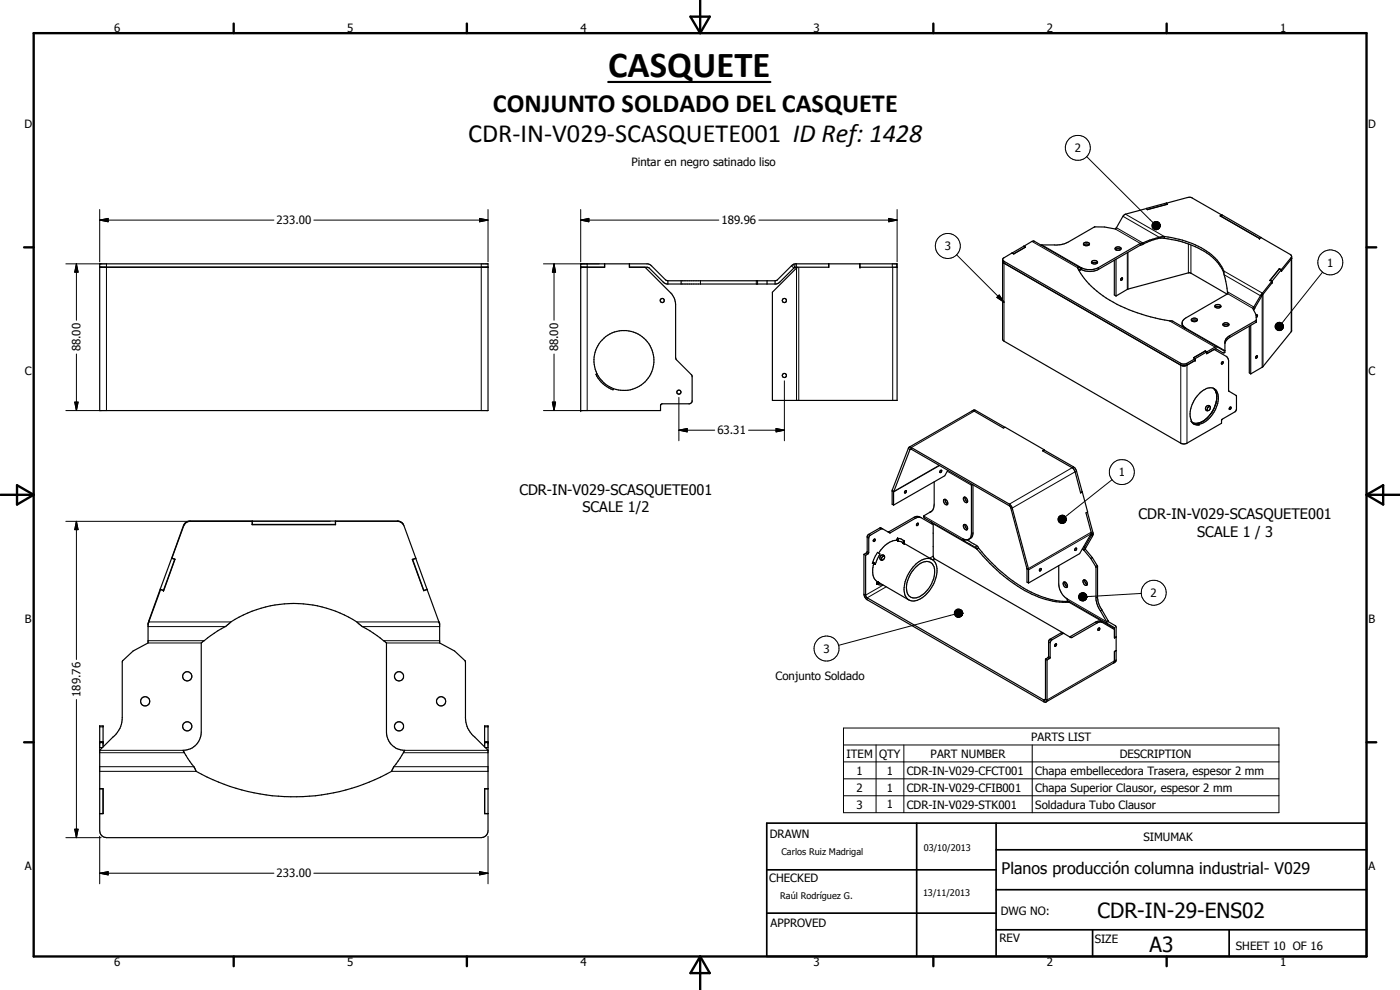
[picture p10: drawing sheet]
<svg xmlns="http://www.w3.org/2000/svg" width="420mm" height="297mm" viewBox="0 0 420 297" stroke-linecap="round" stroke-linejoin="round" font-family="sans-serif">
<g fill="none" stroke="#000" stroke-width=".35">
<path d="M29.9 79.2h116.6v44h-116.6zM181.4 79.2v1M181.5 79.2v1h-7.2M188.9 79.2v1l5.8 .1 4.6 4.5 .8 .4h32.8l1.1-.6 4.6-4.3M188.9 79.2v1M238.2 79.3l31-.1v40.9h-37.4v-32.4l7.2-7.3M238.2 79.3l-5 4.8-.6 .1M238.2 79.3l.4 1M239 79.2v1M248.7 79.2v1l-10.1 .1M258 79.2v1h11.2M258.1 79.2v1"/>
<path d="M269.1 79.2v1M300.9 78.4l.4 .6 53.1 30.6 .6 .2 1.2-.2M300.9 77.9l.4 .5 53.1 30.6a1.83 1.83 0 0 0 1.8 0l2.5-1.4M300.9 77.9l.1 24.2 53.5 31h1.5l10.6-6.1v-1l.2-.2 3.9-2.3 .3-.6v-4.2l-2.3-1.5v-9.1l-.2-.6-.5-.6-3.6-2-2.2 1.2v-.5M303.8 75.9l3.4-2 .6 .3-3.6 2zM303.8 75.9h.1M307.3 73.9l.5 .2-3.6 2.1-.5-.3-2.6 1.5-.2 .5M307.3 73.9h.1M307.3 73.9l2.9-1.6 13.5 7.8M325.3 73.4l.7-.2 .8 .2M325.4 72.8a1.04 1.04 0 0 1 1.6 .5 .98 .98 0 0 1-1 .5 .98 .98 0 0 1-.8-.7zM327.7 79l.8-.3 .8 .3"/>
<path d="M327.7 78.4a1.05 1.05 0 0 1 1.7 .4 1 1 0 0 1-1 .4 1 1 0 0 1-.8-.7zM334.4 78.1v10.4l.5 .3M334.8 74.8l.8-.2 .7 .2M334.8 74.3a.9 .9 0 0 1 .9-.3 .9 .9 0 0 1 .7 .8l-.5 .3h-.9l-.3-.3zM334.9 74.8v.2M334.9 77.8v11M342.2 73.6l-12.6 7.3a5.8 5.8 0 0 1-5.1 0M342.2 73l-12.6 7.3a5.5 5.5 0 0 1-5.1 0M342.2 73v.6M343 72.9l-.8 .1M343 72.9l.3 .2M343.3 73.1l-1.1 .5"/>
<path d="M344.1 62.5l-6.5 1.8-.6 .6-2.3 3.8-3.2-.6h-3l-8 4.6a7.2 7.2 0 0 1-4.1 .8h-4M344.1 62.5l.2 .4M344.3 62.9h.1M347.9 71.2l-2.9 .9-2 .8M347.9 71.2l.4 .2M348.3 71.4l-3 .9-2 .8M348.3 71.4l1.1 .1M349.4 71.5a27 27 0 0 1 15.4 6.6l1.8 2.4 .6 1.3M349.4 71a25.6 25.6 0 0 1 15.9 7.1l1.7 2.5 .2 1.2M349.4 71v.5M349.4 71l-1.5 .2M350.1 61l6.3-1.7h1.3l9 5.2-.5 .3 11.8 6.7"/>
<path d="M350.1 61l.3 .3-6.1 1.6M350.1 61h.1M350.3 61.3l-.3-.4-5.9 1.6M350.3 61.3h.1M350.3 61.3l-6 1.6M366.3 64.8h.1M366.3 64.8l.4-.3 11.7 6.7M366.3 64.8l11.7 6.7M378.4 71.3l9.1 5.3v.7l-2.9 3.6M378.4 71.3l-.4 .2M378.4 71.2v.1M387.6 77.7l-3 3.7"/>
<path d="M387.6 77.6v.1M387.6 76.9v22.5l-8.6 10.7-3.6 2.1M387.6 77.5v.1M29.9 80.2h116.6M193.6 80.2l8 8a5.7 5.7 0 0 1 1.2 3.2v16l.1 .4 4.8 4.9v7.7l-.2 .4-.5 .4h-8.4l-.4 .5v1.5h-23.9v-44h20.1l1.1 .6 4.2 4.1 .7 .3M200.4 84.2h32.2M200.4 84.2v1M204.4 84.2v1M230.2 84.2v1M232.6 84.2v1M239.2 80.2l-.2 .2M239.4 80.2l-.4 .2"/>
<path d="M323.6 80.8l.4 .2M323.7 80.1l.6 .3M323.7 80.1l-.2 .1a22.7 22.7 0 0 0 10.6 10.5 52.1 52.1 0 0 0 17.9 5.7l13.3 7.7M323.7 80.1l-.2 .4M324.3 80.4l-.3 .6M324.5 80.3v.6M324.5 80.3l-.2 .1M324.5 80.9l-.5 .1M336.4 83.6l.5-.2v.4l-.4 .3zM354.8 97l.1 .5 .9 .9-.5-.1M357.7 95.7a1.02 1.02 0 0 1 1.7 .4 1.01 1.01 0 0 1-1 .4 1.01 1.01 0 0 1-.9-.7zM357.7 96.3l.5-.3 1 .3"/>
<path d="M364.7 92.2l.8-.3 .8 .3M364.7 91.6a.95 .95 0 0 1 1-.3 .95 .95 0 0 1 .6 .8 .89 .89 0 0 1-1 .4 .89 .89 0 0 1-.6-.9zM367.1 97.1a1.1 1.1 0 0 1 1.7 .4 .98 .98 0 0 1-.9 .4 .98 .98 0 0 1-.8-.7zM367.1 97.7l.6-.3 1 .3M367.2 81.5l1.3 6.6-12.7 7.3a1.9 1.9 0 0 0-.9 2.5l.1 .2M367.2 81.8l.1 .1M368.3 88.3l-10.9-6.3-.6-.2-18.3 4.9-3.6 2.1M374.9 97.9v14l.5 .3M375.4 97.6v14.6M376.6 92.5l-.4 .5M377 94.7l.1-.2a.39 .39 0 0 1 .3 .4 .39 .39 0 0 1-.4 .3M377 96.1l-7.9 4.6-1.2 .9-.3 .9v3.2l-.6 .1-2.2-1.2-2.6 1.5"/>
<path d="M377.1 96l-.1 .1M377.1 96l-.1 .7-8.3 4.8-.7 .7-.4 .8M378.6 88.3l-2.6 4.2 .9 1.9 .2 1.6M378.6 88.3l.1 .4M378.7 88.7l-2.5 4.2M378.9 88.5l-.2 .2M378.9 88l-.3 .3M381.2 84.2l.6 .1M381.2 84.2h.1M381.8 84.3l-2.9 3.7M381.8 84.9l-2.9 3.6v-.5M381.8 84.3v.6"/>
<path d="M383.9 80.7l-2.8 3.5 .7 .1M383.9 80.7v.1M383.9 80.7l.7 .2M384 80.7l.5 .2M384 80.7l-2.8 3.5M384.5 80.9l.1 .5M384.5 80.9l-2.7 3.4M384.6 80.9v.5M179.1 112.1l-.3 .2a9.2 9.2 0 0 0 5.2 4.7l.1-.4M179.1 112.1a9 9 0 0 1 6.4-12.8 9 9 0 0 1 10.7 9.6 9 9 0 0 1-12.1 7.7M179.1 112.1a9.3 9.3 0 0 0 5 4.5M358.2 107.4l.5 .2"/>
<path d="M358.2 107.3l.5 .3M358.2 107.3v.1M358.7 107.6v.6l-2.5 1.4M358.7 108.1l-2.5 1.5M361.7 105.3l-3.5 2.1M361.7 105.3h.1M361.7 105.3l.5 .3M361.7 105.3l-3.5 2M362.2 106.1h.1M364.2 116.5l.6 .8M364.8 117.3l.3 .8M365.1 118.1l-.1 2.4"/>
<path d="M365.2 119.5l-.2 1M365.3 104.1l2 1.1M365.3 104.1h-.7l-5.9 3.5M366.7 108.7l.2-.2a.37 .37 0 0 1 .1 .5 .37 .37 0 0 1-.4 .1zM366.9 108.5h.1M367.3 105.2l.1 .1M367.6 105.2l-.2 .1M377 106.9l.3-.2a.36 .36 0 0 1 0 .5 .36 .36 0 0 1-.5 .1zM272.8 134.2h.5l30 17.3 .5 .9 4.8 18.2 .1 4.3M272.8 134.2l-5 12.8-.1 4.3 .5 .3M291.8 123.2l.6 .2 8.7 5 .6-.2 11.7 6.8M291.8 123.2l.5-.2 .5 .1 8.8 5.1"/>
<path d="M291.8 123.2l-19 11M313.4 135l9.2 5.4 .5 1 1.7 6.2M313.4 135l-.4 .3M313.4 135l-.5 .3 9.2 5.3 .6 1 1.6 6.3 .5-.3M313.4 135h.1M357.5 126.4l.1-.2a7.9 7.9 0 0 1 2.9-8.6 3.1 3.1 0 0 1 4.7-.3 7.3 7.3 0 0 1-1.6 7.4 6.5 6.5 0 0 1-3.7 2.6M357.5 126.4l.9 .9 1.5 .2M358 127.1l1.4 .2M359.4 127.3l.5 .2M359.5 127l.4 .3M359.5 127l-.1 .3M359.9 127.3v.2"/>
<path d="M361.1 126.4l-1.6 .6M362 122a.74 .74 0 0 1 1.2 .2 .74 .74 0 0 1-.7 1 .72 .72 0 0 1-.7-.4 .72 .72 0 0 1 .2-.8zM362.3 125.4l-.8 .7M363 124.5l-.3 .5M363.1 121.9l-.1 .1a.93 .93 0 0 0-.6 1.2M364.7 121.6l-1.3 2.6M364.7 121.5a8.3 8.3 0 0 1-5.3 5.5l-1.1-.1-.8-.5M365 120.5l-.3 1.1M369.1 122.3l.2-.2a.34 .34 0 0 1 .1 .5 .34 .34 0 0 1-.5 .1zM75.7 157.4h25M75.7 156.4h-18.6l-1.4 .5-.6 .8-3.5 9.8 .9 .3-3.4 9.4-.9-.3-3.5 9.7M75.7 156.3v1.1h25v-1.1"/>
<path d="M100.7 156.4l19 .1a1.95 1.95 0 0 1 1.5 1.2l3.6 9.8-1.1 .4 3.5 9.3 1-.3M121.1 157.4l-.6-.7-.9-.4-63 .1-.9 .4-.6 .8-3.6 9.9M264.9 158.7h-.4l-3.7 2.3-.1 4.8-.9 .8M264.9 158.7l-.8-.3-3.6 2.1-.2 .5v4.5l-.2 .4-.8 .4M268.2 151.6v-4l4.9-12.8 .3-.1 29.7 17.2 5.1 18.6v4.2l.5 .2M271.6 147.3l.3-.1 .1 .3-.4 .5-.2-.3zM275.1 157.2l.3-.2a.37 .37 0 0 1 .1 .5 .37 .37 0 0 1-.5 .1zM276.4 155.3l3.7 2.1v9.6l.3 .6 38.4 22.2M276.4 155.3l-.9-.4-.9 .2-8.1 4.5M276.4 155.3l-.7-.1-1 .3-7.5 4.4-2.3-1.2M279 153.7l-1.8 1.1 .2 .6 12 6.9M279.4 156.6l.2 .5"/>
<path d="M279.6 153.5l-.6 .2M280.4 144.6v6.7l-.2 1.1-.6 1.1M282.2 141.2l.2-.1a.31 .31 0 0 1 .2 .5 .31 .31 0 0 1-.5 0zM283.2 149.9a.89 .89 0 0 1 1.1 .5 .89 .89 0 0 1-.2 1.1l-.8-.6zM283.7 149.8l.1 .8 .6 .6M284.4 141.1l-.9 1.6-15.3 8.9M289.2 149.3a.94 .94 0 0 1 1.2 1.2v.1a.89 .89 0 0 1-1.1-.2 .89 .89 0 0 1-.1-1.1zM289.2 157.5l.1-.1a.93 .93 0 0 1 .9 .5 .93 .93 0 0 1-.2 1.1l-.5-.3a1.06 1.06 0 0 1-.3-1.2zM289.6 149.2l.2 .8 .6 .5M289.6 157.4l.2 .8 .6 .5M291.5 145.6v14.5a1.6 1.6 0 0 1-1.4 1.9M291.7 145.3l-.2 .3"/>
<path d="M291.8 145.4l-.3 .2M292 145.5v14.7l-.4 1-.8 .6M324.7 147.6h.1M324.8 147.6l-.5 .2M324.8 147.6l1.6 6-.5 .3 1.6 6M326.3 153.6l1.7 6.3M327.5 160l.1 .2M327.5 159.9l-3.5 6.2-15.3 8.8M328 159.9l-.4 .3M328 159.9l.1 .5M48.1 176.8l-3.4 9.4M51.5 167.5l.9 .3"/>
<path d="M51.5 167.5l-3.4 9.3M52.4 167.8l-3.3 9.4-1-.4M52.4 167.8h.1M123.8 167.8l.1 .1M123.9 167.9l3.3 9.3M124.7 167.5l.1 .1M124.8 167.6l6.9 19M124.8 167.6l-.9 .3M127.2 177.2h.1M128.2 176.8l-1 .4M128.2 176.8v.1M259.3 166.3v12l.3 .9 .4 .6 53.6 30.9 .5-.2 .1-.5v-12"/>
<path d="M259.3 166.3l.5 .3M259.8 166.6v12.1l.3 .6 53.3 30.8 .4-.4v-12M262.2 162l.3-.3a.37 .37 0 0 1 .1 .5 .37 .37 0 0 1-.5 .1zM262.2 169.1a5 5 0 0 0 .8 5.3l9.7 5.6M263 175.2l1.1 .3h.8M263.3 165.7l.8 .5-1.4 3-.9-.2zM263.4 174.6l-.4 .6M263.9 174.9l-.9 .3M265.4 166.8a.9 .9 0 0 1-.8 1.3M265.4 166.8h-.2a.87 .87 0 0 0-.6 1.1l.1 .2M265.4 166.8a.78 .78 0 0 0-1.3 .2 .78 .78 0 0 0 .5 1.1M269.1 162.1a7.2 7.2 0 0 0-5.4 3.9"/>
<path d="M269.1 162.1l.6 .3M269.4 161.5l1.1 .2a1.24 1.24 0 0 1 .8 1.3M269.4 161.5l.3 .9M269.4 161.5l-.3 .6M269.7 162.4l.8 .2 9.3 5.3M274.8 170.2a3.6 3.6 0 0 1 4.9-1.1 5.9 5.9 0 0 1-.1 6 6.9 6.9 0 0 1-5.4 4.3 2.53 2.53 0 0 1-2.2-3.1 9.8 9.8 0 0 1 2.8-6.1zM274.9 169.2a4.7 4.7 0 0 1 4.7-1.4 4.1 4.1 0 0 1 1.4 5 9.8 9.8 0 0 1-6.5 7.5 2.92 2.92 0 0 1-3.2-3.5 11.3 11.3 0 0 1 3.6-7.6zM289.4 162.3l3.4 2M289.7 161.9l-.3 .4M290.1 162l3 1.7M290.1 162l-1.1-.4 .4 .7M292.8 164.3l.4 .5"/>
<path d="M293.1 163.7l.6 .8M293.1 163.7l-.3 .6M293.2 164.8a44.7 44.7 0 0 0 20.7 15.1l1 .2a15.6 15.6 0 0 0 6.1 .5M293.7 164.5a44.1 44.1 0 0 0 21 15.2l3.1 .6 3 .2M293.7 164.5l-.5 .3M312.1 170.7l.4-.1-.3 .7-.3-.1zM317.7 169.7v5.6a5.5 5.5 0 0 0 2.6 4.4l.1 .5 12 6.9M319.1 174.8a.97 .97 0 0 1 1 .4 .97 .97 0 0 1 0 1.1 1.13 1.13 0 0 1-1-1.5zM319.6 174.6v.7l.8 .7M322.6 164.7l.2-.2a.31 .31 0 0 1 .2 .4 .31 .31 0 0 1-.5 .1zM325.1 174.1a.8 .8 0 0 1 1.2 .8v.5a.91 .91 0 0 1-1.1-.2 .91 .91 0 0 1-.1-1.1zM325.3 165.1l2.1 2.5"/>
<path d="M325.5 174l.1 .6 .7 .7M325.7 164.8l2.1 2.5M325.7 164.8l-.4 .3M327.4 167.6l1.5 2.6v9.5a7.9 7.9 0 0 0 1.3 3.6M327.6 160.2v.2M327.6 160.4l-2.2 3.9-.1 .8M327.8 167.3l1.6 2.5v9.7l.6 2.2 .7 1.3M327.8 167.3l-.4 .3M328.1 160.4l-2.4 4.4M328.1 160.4h-.5M44.7 186.6l-.3 .4v5.9l-4.4 2.4-3.3 3.1v16.9a7.3 7.3 0 0 1-2.8 5.8l-4 4M44.7 186.6l-.3 .8"/>
<path d="M44.7 186.2h.1M44.7 186.2v.3M60.4 192.9l5-3.6 2.2-1.3a32.5 32.5 0 0 1 22-6.9 32.3 32.3 0 0 1 18.8 6.6l4.7 3 2.9 2.2v26.8a5.5 5.5 0 0 0 5.4 5.4l-1.4 2.4-1.8 2.5-.6 1.3a59.3 59.3 0 0 1-58.8 0l-.6-1.3-1.9-2.5-1.4-2.4a5.5 5.5 0 0 0 5.5-5.4zM131.7 186.6l.2 .4v5.9l4.5 2.4 3.2 3.1 .1 16.9a7.3 7.3 0 0 0 2.8 5.8l4 4M131.7 186.6l.2 .8M313.8 197.7l.4 .3M316.7 193.3l.3-.1 .1 .1-.3 .6-.3-.1zM318.8 189.8l-3.9 2.2-.2 .4v4.5l-.3 .5-.6 .3M318.8 189.8l.5 .3M319.3 190.1l-3.7 1.9-.3 .4-.1 5-1 .6M321 180.6h.1M321 180.6l-.1 .1"/>
<path d="M329.6 188.5l.3-.1 .2 .2-.4 .5-.2-.2zM330.2 183.3l1.9 3.2M330.7 183l-.5 .3M330.7 183l1.9 3.2M330.9 186.8a1.51 1.51 0 0 0-1.7 .1l-7.6 4.4-2.3-1.2M330.9 186.8l-1-.4-.9 .1-8.1 4.5M330.9 186.8l3.6 2.1M332.1 186.5l.3 .6M332.4 187.1l2 1.2 .1 3.1 .4-.3M332.6 186.2l-.5 .3M332.6 186.2l.1 .4 2.1 1.2 .2 .5v9.7l-.2 .5-.6 .4M334.2 198.9l-20.3 11.7"/>
<path d="M334.9 195.2h.1M335 195.2l-.5 .3M335 195.2l-.5 .3v3l-.3 .4M29.9 236.6h1v7.5h-1M29.9 222.8h1M29.9 236.7h1M30.9 224.1v-6.3h-1v31.5a2.09 2.09 0 0 0 2.1 2h112.4a2.09 2.09 0 0 0 2.1-2v-31.5h-1.1v6.3M145.4 222.8h1.1M145.4 236.7h1.1M146.5 236.6h-1.1v7.5h1.1M29.9 244.1h1M145.4 244.1h1.1"/>
<circle cx="198.7" cy="90.2" r=".61"/>
<circle cx="235.4" cy="90.2" r=".63"/>
<circle cx="203.7" cy="117.6" r=".61"/>
<circle cx="235.4" cy="112.7" r=".63"/>
<circle cx="43.6" cy="210.4" r="1.38"/>
<circle cx="56.2" cy="202.9" r="1.38"/>
<circle cx="56.2" cy="217.9" r="1.37"/>
<circle cx="119.7" cy="217.9" r="1.38"/>
<circle cx="119.8" cy="202.9" r="1.38"/>
<circle cx="132.4" cy="210.4" r="1.4"/>
</g>
<g fill="none" stroke="#000" stroke-width=".3">
<path d="M326.1 47l20 19.8M19.8 79.2h10.5M22.9 79.2l.5 2.5h-1zM22.9 79.2v16.9M29.9 66l2.6-.5v1zM29.9 66h52.3M29.9 62.9v15.7M32 79.2v44M94.2 66h52.3M143.9 65.5l2.6 .5-2.6 .5zM144.4 79.2v44M146.5 62.9v15.7"/>
<path d="M163.1 79.2h16.8M166.3 79.2l.4 2.5h-.9zM166.3 79.2v16.9M174.3 66l2.4-.5v1zM174.3 66h41.4M174.3 62.9v15.7M176.2 79.2v44M227.7 66h41.5M237.5 79.8l.7 .6M266.7 65.5l2.5 .5-2.5 .5zM267.8 79.2v1M269.2 62.9v15.7"/>
<path d="M287.1 76.5l14.2 14.2M301.3 78.4v24M309.7 72.4l13.7 7.9M312.7 73.5l11.8 6.8M334.7 68.7l7.5 4.3M335.1 68.3l7.9 4.6M337 64.9l10.9 6.3M337.8 64.3l11.6 6.7M338.3 75.8v11M338.5 75.7v11M345.7 67.6l2.5 .1-2.5 .1zM345.7 67.8l2.5-.1-2.4 .4z"/>
<path d="M345.7 67.7h2.5M345.8 67.3l2.4 .4-2.5-.1zM345.8 68.1l2.4-.4-2.3 .6zM345.9 67.1l2.3 .6-2.4-.4zM345.9 68.3l2.3-.6-2.2 .9zM346 66.8l.2-.1 2 1zM346 66.8l2.2 .9-2.3-.6zM346 68.6l2.2-.9-2 1zM346.2 66.7l.3-.2 1.7 1.2zM346.2 68.7l2-1-1.7 1.1zM346.5 66.5h.2l1.5 1.2zM346.5 68.8l1.7-1.1-1.5 1.2z"/>
<path d="M346.7 66.5h.3l1.2 1.2zM346.7 68.9l1.5-1.2-1.2 1.3zM347 66.5h.3l.9 1.2zM347.3 66.5l.2 .1 .7 1.1zM347.5 66.6l.7 1.1zM347.8 66.8l.4 .9zM347.9 66.9l.3 .8zM348.1 67.2l.1 .5zM348.2 67.7l-.9 1.2-.3 .1zM348.2 67.7l-.7 1.1-.2 .1zM348.2 67.7l-.7 1.1zM348.2 67.7l-.4 .9z"/>
<path d="M348.2 67.7l-.3 .8zM348.2 67.7l-.1 .5zM348.2 67.7v.2zM356.6 73.2v8.7M357.4 73.4v8.6M387.5 77.3v22.2M210.2 84.2v1M227 84.2v1M227.4 84.2v1M239 80.4v39.7M239.7 80.2v39.9M267.9 80.2v39.9"/>
<path d="M299.2 89.2l.7-.7 1.4 2.2zM299.9 88.5l1.4 2.2-2.1-1.5zM329.6 80.3v.6M351 96.3l13.6 7.8M355.8 98.4l11.8 6.8M367.2 81.3l11.7 6.7M367.4 82.4l11.2 6.5M368.4 87.5l7.9 4.6M368.5 88.1l7.5 4.4M377 96.1v.6M378.8 88.6v21.6M379 88.2v21.8"/>
<path d="M382.7 97.8l2.4 .2-2.4 .1zM382.7 98.1l2.4-.1-2.4 .3zM382.7 98h2.4M382.7 97.6l2.4 .4-2.4-.2zM382.7 98.3l2.4-.3-2.2 .6zM382.9 97.3l2.2 .7-2.4-.4zM382.9 98.6l2.2-.6-2.1 .8zM383 97.1l.2-.2 1.9 1.1zM383 97.1l2.1 .9-2.2-.7zM383 98.8l2.1-.8-1.9 1zM383.2 96.9l.2-.1 1.7 1.2zM383.2 99l1.9-1-1.7 1.1z"/>
<path d="M383.4 96.8l.3-.1 1.4 1.3zM383.4 99.1l1.7-1.1-1.4 1.2zM383.7 96.7h.3l1.1 1.3zM383.7 99.2l1.4-1.2-1.1 1.2zM384 96.7l1.1 1.3zM384.2 96.8l.3 .1 .6 1.1zM384.5 96.9l.6 1.1zM384.7 97l.4 1zM384.9 97.2l.2 .8zM385.1 97.5v.5zM385.1 98l-.9 1.2h-.2zM385.1 98l-.9 1.2z"/>
<path d="M385.1 98l-.6 1.1zM385.1 98l-.4 .9zM385.1 98l-.2 .7zM385.1 98v.5zM385.1 98v.2zM396.9 81.7l-12.2 15.3M22.9 106.2v17M166.3 106.2v17M203.7 119.3v12.9M235.4 114.3v17.9M354.4 109v24M356.2 109v24"/>
<path d="M369.1 100.7v.6M19.8 123.2h10.5M22.4 120.6h1l-.5 2.6zM163.1 123.2h11.6M165.8 120.6h.9l-.4 2.6zM203.7 129.1l2.5-.5v1zM203.7 129.1h10.8M224.7 129.1h10.7M232.9 128.6l2.5 .5-2.5 .5zM272.6 134.5l.5 .4 .2-.2M281.8 139.6l-13.5 7.8-.5-.4M282 139.7l-13.8 7.9-.5-.2"/>
<path d="M292.8 123.1l-19.3 11.2v.5M19.8 156.4h79.3M22.9 156.4l.5 2.5h-1zM22.9 156.4v41.5M55.1 157.6l.1 .1M57 156.3v.1M119.3 156.3v.1M264.1 158.4l.4 .3M266.8 159.6l.5 .2M274.3 155.2l.4 .3M277.2 154.8l11.8 6.8M279.6 156.9l13.6 7.9"/>
<path d="M284.3 141.4l7.2 4.2M292 159.9l-.5 .2M317.5 155.7l2.5 .1-2.5 .2zM317.5 156l2.5-.2-2.4 .4zM317.5 155.8h2.5M317.6 155.4l2.4 .4-2.5-.1zM317.6 156.2l2.4-.4-2.3 .7zM317.7 155.2l2.3 .6-2.4-.4zM317.7 156.5l2.3-.7-2.2 .9zM317.8 155l.2-.2 2 1zM317.8 155l2.2 .8-2.3-.6zM317.8 156.7l2.2-.9-2 1z"/>
<path d="M318 154.8l.3-.1 1.7 1.1zM318 156.8l2-1-1.7 1.2zM318.3 154.7l.2-.1 1.5 1.2zM318.3 157l1.7-1.2-1.5 1.3zM318.5 154.6h.3l1.2 1.2zM318.5 157.1l1.5-1.3-1.2 1.3zM318.8 154.6h.3l.9 1.2zM319.1 154.6l.9 1.2zM319.4 154.7l.6 1.1zM319.6 154.9l.4 .9zM319.7 155.1l.3 .7zM319.9 155.3l.1 .5z"/>
<path d="M320 155.8l-.9 1.2-.3 .1zM320 155.8l-.6 1.1-.3 .1zM320 155.8l-.6 1.1zM320 155.8l-.4 1zM320 155.8l-.3 .8zM320 155.8l-.1 .5zM320 155.8v.3zM322.2 140.1l-19.3 11.2v.5M323.1 141.4l-19.3 11h-.5M327.5 159.7l-18.9 10.9-.4-.1M333.7 143.9l-14 11.2M260 165.9l.5 .3"/>
<path d="M260.3 165.5l.4 .3M260.3 161.2l.4 .2M260.7 160.3l.5 .3M261.8 169l.9 .2zM263.4 174.6l.5 .3-.9 .3zM265 175.6l-5.2 3-.5-.3M266 176.1l-5.7 3.3v.6M269.4 161.5l.3 .9-.6-.3zM271.3 162.3l.1 .9-.5-.3zM280.1 166.9l-1.1 .5M280.5 167.7l-.6 .3M320.3 179.7l11.8 6.8"/>
<path d="M323.7 178.9l2.5 .2-2.5 .1zM323.7 179.2l2.5-.1-2.4 .4zM323.7 179.1h2.5M323.8 178.7l2.4 .4-2.5-.2zM323.8 179.5l2.4-.4-2.3 .6zM323.9 178.4l2.3 .7-2.4-.4zM323.9 179.7l2.3-.6-2.2 .9zM324 178.2l.2-.1 2 1zM324 178.2l2.2 .9-2.3-.7zM324 180l2.2-.9-2 1zM324.2 178.1l.3-.2 1.7 1.2zM324.5 177.9l.2-.1 1.5 1.3z"/>
<path d="M324.7 177.8h.3l1.2 1.3zM324.8 164.8l.5 .3M325 177.8l.3 .1 .9 1.2zM325.2 164l.3 .1M325.3 177.9l.2 .1 .7 1.1zM325.5 178l.7 1.1zM325.7 178.1l.5 1zM325.9 178.3l.3 .8zM326 178.6l.2 .5zM326.2 179.1l-1.2 1.2zM326.2 179.1l-.7 1.1-.2 .1zM326.2 179.1l-.7 1.1z"/>
<path d="M326.2 179.1l-.5 .9zM326.2 179.1l-.3 .7zM326.2 179.1l-.2 .5zM326.2 179.1v.2zM327.2 160.5l.7 .4M327.4 160.1l.2 .1M327.4 160.2l-18.7 10.8-.5-.3M329.3 169.7l-.5 .3M329.4 170l-.5 .2M329.4 179.1l-.5 .3M342.5 178.1l-16.3 .9M44.4 192.9h16"/>
<path d="M44.4 192.2h16.9M44.4 188h23.2M44.7 186.6h24.6M44.8 185.8l.1 .1M107.1 186.6h24.6M108.7 188h23.2M115.1 192.2h16.8M116 192.9h15.9M286.4 183.9l2.5 .1-2.5 .1zM286.4 184.1l2.5-.1-2.4 .4zM286.4 184h2.5M286.5 183.6l2.4 .4-2.5-.1z"/>
<path d="M286.5 184.4l2.4-.4-2.3 .6zM286.5 184.3l-34.8 9.3M286.6 183.3l2.3 .7-2.4-.4zM286.6 184.6l2.3-.6-2.1 .8zM286.8 183.1l.2-.2 1.9 1.1zM286.8 183.1l2.1 .9-2.3-.7zM286.8 184.8l2.1-.8-1.9 1zM287 182.9l.2-.1 1.7 1.2zM287 185l1.9-1-1.7 1.2zM287.2 182.8h.3l1.4 1.2zM287.2 185.2l1.7-1.2-1.4 1.2zM287.5 182.8h.2l1.2 1.2z"/>
<path d="M287.5 185.2l1.4-1.2-1.2 1.2zM287.7 182.8h.3l.9 1.2zM288 182.8l.9 1.2zM288.2 182.9l.7 1.1zM288.5 183l.4 1zM288.7 183.2l.2 .8zM288.8 183.4l.1 .6zM288.9 184l-.9 1.2h-.3zM288.9 184l-.9 1.2zM288.9 184l-.7 1.1zM288.9 184l-.4 .9zM288.9 184l-.2 .7z"/>
<path d="M288.9 184l-.1 .5zM288.9 184v.3zM314.4 197.4l.5 .2M314.7 196.9l.5 .3M314.7 192.6l.5 .3M315.2 191.8l.4 .2M318.5 189.9l.5 .2M320.8 180.7l13.7 7.9M321.3 191l.4 .3M324.2 180.1l2-1-1.7 1.1zM324.5 180.2l1.7-1.1-1.5 1.2zM324.7 180.3l1.5-1.2-1.2 1.2z"/>
<path d="M328.7 186.7l.5 .2M335 198l-20.8 12-.4-.3-.5 .3v.6M22.9 209.9v41.4M29.9 218.1h1M145.4 218.1h1.1M253.1 218.4h130.7v25.4h-130.7zM29.9 225.1h25M29.9 225.8h25.4M29.9 231.4h29M29.9 230h28.3M29.9 222.5h1M29.9 224.3h.9"/>
<path d="M117.5 231.4h29M118.2 230h28.3M121.1 225.8h25.4M121.4 225.1h25.1M145.4 222.5h1.1M145.6 224.3h.9M253.1 223.5h130.7M253.1 228.6h130.7M253.1 233.7h130.7M253.1 238.8h130.7M262.9 223.5v20.3M271.3 223.5v20.3"/>
<path d="M309.8 223.5v20.3M19.8 251.3h10.5M22.4 248.8h1l-.5 2.5zM29.9 250.9v14.3M146.5 250.9v14.3M29.9 262l2.6-.5v1zM29.9 262h52.3M94.2 262h52.3M143.9 261.5l2.6 .5-2.6 .5z"/>
<circle cx="323.5" cy="44.4" r="3.7"/>
<circle cx="284.5" cy="73.8" r="3.8"/>
<circle cx="399.3" cy="78.7" r="3.7"/>
<circle cx="336.7" cy="141.6" r="3.8"/>
<circle cx="346.2" cy="177.8" r="3.7"/>
<circle cx="248.1" cy="194.6" r="3.8"/>
</g>
<g fill="#000">
<circle cx="174.3" cy="79.2" r=".18"/>
<circle cx="366.7" cy="64.5" r=".18"/>
<circle cx="378" cy="71.5" r=".18"/>
<circle cx="174.3" cy="80.2" r=".18"/>
<circle cx="258.1" cy="80.2" r=".18"/>
<circle cx="324.4" cy="80.4" r=".18"/>
<circle cx="358.7" cy="108.1" r=".18"/>
<circle cx="174.3" cy="123.2" r=".18"/>
<circle cx="49.1" cy="177.2" r=".18"/>
<circle cx="29.9" cy="222.8" r=".18"/>
<circle cx="30.9" cy="222.8" r=".18"/>
<circle cx="145.4" cy="222.8" r=".18"/>
<circle cx="146.5" cy="222.8" r=".18"/>
</g>
<g fill="#000">
<path d="M29.9 66l2.6-.5v1zM143.9 65.5l2.6 .5-2.6 .5zM174.3 66l2.4-.5v1zM266.7 65.5l2.5 .5-2.5 .5zM348.1 67.2l.1 .5zM347.9 66.9l.3 .8zM347.8 66.8l.4 .9zM347.5 66.6l.7 1.1zM347.3 66.5l.2 .1 .7 1.1zM347 66.5h.3l.9 1.2zM346.7 66.5h.3l1.2 1.2zM346.5 66.5h.2l1.5 1.2z"/>
<path d="M346.2 66.7l.3-.2 1.7 1.2zM346 66.8l.2-.1 2 1zM346 66.8l2.2 .9-2.3-.6zM345.9 67.1l2.3 .6-2.4-.4zM345.8 68.1l2.4-.4-2.3 .6zM345.9 68.3l2.3-.6-2.2 .9zM346 68.6l2.2-.9-2 1zM346.2 68.7l2-1-1.7 1.1zM346.5 68.8l1.7-1.1-1.5 1.2zM346.7 68.9l1.5-1.2-1.2 1.3zM348.2 67.7l-.9 1.2-.3 .1zM348.2 67.7l-.7 1.1-.2 .1z"/>
<path d="M348.2 67.7l-.7 1.1zM348.2 67.7l-.4 .9zM348.2 67.7l-.3 .8zM348.2 67.7l-.1 .5zM348.2 67.7v.2zM22.9 79.2l.5 2.5h-1zM166.3 79.2l.4 2.5h-.9zM299.9 88.5l1.4 2.2-2.1-1.5zM385.1 97.5v.5zM384.9 97.2l.2 .8zM384.7 97l.4 1zM384.5 96.9l.6 1.1z"/>
<path d="M384.2 96.8l.3 .1 .6 1.1zM384 96.7l1.1 1.3zM383.7 96.7h.3l1.1 1.3zM383.4 96.8l.3-.1 1.4 1.3zM383.2 96.9l.2-.1 1.7 1.2zM383 97.1l.2-.2 1.9 1.1zM383 97.1l2.1 .9-2.2-.7zM382.9 97.3l2.2 .7-2.4-.4zM382.7 98.3l2.4-.3-2.2 .6zM382.9 98.6l2.2-.6-2.1 .8zM383 98.8l2.1-.8-1.9 1zM383.2 99l1.9-1-1.7 1.1z"/>
<path d="M383.4 99.1l1.7-1.1-1.4 1.2zM383.7 99.2l1.4-1.2-1.1 1.2zM385.1 98l-.9 1.2h-.2zM385.1 98l-.9 1.2zM385.1 98l-.6 1.1zM385.1 98l-.4 .9zM385.1 98l-.2 .7zM385.1 98v.5zM385.1 98v.2zM22.4 120.6h1l-.5 2.6zM165.8 120.6h.9l-.4 2.6zM203.7 129.1l2.5-.5v1z"/>
<path d="M232.9 128.6l2.5 .5-2.5 .5zM22.9 156.4l.5 2.5h-1zM319.9 155.3l.1 .5zM319.7 155.1l.3 .7zM319.6 154.9l.4 .9zM319.4 154.7l.6 1.1zM319.1 154.6l.9 1.2zM318.8 154.6h.3l.9 1.2zM318.5 154.6h.3l1.2 1.2zM318.3 154.7l.2-.1 1.5 1.2zM318 154.8l.3-.1 1.7 1.1zM317.8 155l.2-.2 2 1z"/>
<path d="M317.8 155l2.2 .8-2.3-.6zM317.7 155.2l2.3 .6-2.4-.4zM317.6 156.2l2.4-.4-2.3 .7zM317.7 156.5l2.3-.7-2.2 .9zM317.8 156.7l2.2-.9-2 1zM318 156.8l2-1-1.7 1.2zM318.3 157l1.7-1.2-1.5 1.3zM318.5 157.1l1.5-1.3-1.2 1.3zM320 155.8l-.9 1.2-.3 .1zM320 155.8l-.6 1.1-.3 .1zM320 155.8l-.6 1.1zM320 155.8l-.4 1z"/>
<path d="M320 155.8l-.3 .8zM320 155.8l-.1 .5zM320 155.8v.3zM261.8 169l.9 .2zM263.4 174.6l.5 .3-.9 .3zM269.4 161.5l.3 .9-.6-.3zM271.3 162.3l.1 .9-.5-.3zM326 178.6l.2 .5zM325.9 178.3l.3 .8zM325.7 178.1l.5 1zM325.5 178l.7 1.1zM325.3 177.9l.2 .1 .7 1.1z"/>
<path d="M325 177.8l.3 .1 .9 1.2zM324.7 177.8h.3l1.2 1.3zM324.5 177.9l.2-.1 1.5 1.3zM324.2 178.1l.3-.2 1.7 1.2zM324 178.2l.2-.1 2 1zM324 178.2l2.2 .9-2.3-.7zM323.9 178.4l2.3 .7-2.4-.4zM323.8 179.5l2.4-.4-2.3 .6zM323.9 179.7l2.3-.6-2.2 .9zM324 180l2.2-.9-2 1zM324.2 180.1l2-1-1.7 1.1zM324.5 180.2l1.7-1.1-1.5 1.2z"/>
<path d="M324.7 180.3l1.5-1.2-1.2 1.2zM326.2 179.1l-1.2 1.2zM326.2 179.1l-.7 1.1-.2 .1zM326.2 179.1l-.7 1.1zM326.2 179.1l-.5 .9zM326.2 179.1l-.3 .7zM326.2 179.1l-.2 .5zM326.2 179.1v.2zM288.8 183.4l.1 .6zM288.7 183.2l.2 .8zM288.5 183l.4 1zM288.2 182.9l.7 1.1z"/>
<path d="M288 182.8l.9 1.2zM287.7 182.8h.3l.9 1.2zM287.5 182.8h.2l1.2 1.2zM287.2 182.8h.3l1.4 1.2zM287 182.9l.2-.1 1.7 1.2zM286.8 183.1l.2-.2 1.9 1.1zM286.8 183.1l2.1 .9-2.3-.7zM286.6 183.3l2.3 .7-2.4-.4zM286.5 184.4l2.4-.4-2.3 .6zM286.6 184.6l2.3-.6-2.1 .8zM286.8 184.8l2.1-.8-1.9 1zM287 185l1.9-1-1.7 1.2z"/>
<path d="M287.2 185.2l1.7-1.2-1.4 1.2zM287.5 185.2l1.4-1.2-1.2 1.2zM288.9 184l-.9 1.2h-.3zM288.9 184l-.9 1.2zM288.9 184l-.7 1.1zM288.9 184l-.4 .9zM288.9 184l-.2 .7zM288.9 184l-.1 .5zM288.9 184v.3zM22.4 248.8h1l-.5 2.5zM29.9 262l2.6-.5v1zM143.9 261.5l2.6 .5-2.6 .5z"/>
</g>
<g fill="none" stroke="#000" stroke-width=".71">
<path d="M10.1 9.9h400v277.1h-400zM70.1 7.1v2.8M140.1 7.1v2.8M207.2 5h5.8l-2.9 4.9zM210.1 0v9.9M280.1 7.1v2.8M350.1 7.1v2.8M7.2 74.2h2.9M410.1 74.2h2.9M.1 148.5h10M5.1 145.6l5 2.9-5 2.9zM410.1 148.5h10"/>
<path d="M410.1 148.5l5-2.9v5.8zM7.2 222.7h2.9M410.1 222.7h2.9M70.1 287v2.9M140.1 287v2.9M210.1 287v10M210.1 287l2.9 5h-5.8zM280.1 287v2.9M350.1 287v2.9"/>
</g>
<path d="M230.1 247h180v40h-180zM275.1 247v40M298.9 255h111.2M298.9 247v40M230.1 274h68.8M230.1 261h68.8M298.9 279h111.2M298.9 267h111.2M327.9 279v8M368.9 279v8" fill="none" stroke="#000" stroke-width=".51"/>
<path d="M345.7 67.5h2.5M382.7 97.8h2.4M382.7 98.1h2.4M317.5 155.6h2.5M317.5 156h2.5M323.7 178.9h2.5" fill="none" stroke="#000" stroke-width=".38"/>
<path d="M345.7 67.9h2.5M323.7 179.3h2.5M286.4 183.8h2.5M286.4 184.2h2.5" fill="none" stroke="#000" stroke-width=".42"/>
<path d="M182.5 24.6h48.7" fill="none" stroke="#000" stroke-width=".63"/>
<text font-size="11" x="182.5" y="23.1">CASQUETE</text>
<g font-size="7.9">
<text x="147.9" y="33.7">CONJUNTO SOLDADO DEL CASQUETE</text>
<text x="140.5" y="42.7">CDR-IN-V029-SCASQUETE001 ID Ref: 1428</text>
</g>
<g font-size="6.3">
<text x="329.4" y="275.4">CDR-IN-29-ENS02</text>
<text x="345" y="285.6">A3</text>
</g>
<text font-size="4.8" x="300.6" y="262.1">Planos producción columna industrial- V029</text>
<g font-size="4.4">
<text x="155.9" y="148.4">CDR-IN-V029-SCASQUETE001</text>
<text x="174.8" y="153.6">SCALE 1/2</text>
<text x="341.7" y="155.8">CDR-IN-V029-SCASQUETE001</text>
<text x="359.3" y="161">SCALE 1 / 3</text>
</g>
<g font-size="3.4">
<text x="34.2" y="9.6">6</text>
<text x="104.2" y="9.6">5</text>
<text x="174.2" y="9.6">4</text>
<text x="244.2" y="9.6">3</text>
<text x="314.2" y="9.6">2</text>
<text x="384.2" y="9.6">1</text>
<text x="7.4" y="38.4">D</text>
<text x="410.6" y="38.4">D</text>
<text x="322.5" y="45.7">2</text>
<text x="189.6" y="49.9">Pintar en negro satinado liso</text>
<text x="83" y="67.3">233.00</text>
<text x="216.5" y="67.3">189.96</text>
<text x="283.5" y="75.1">3</text>
<text x="398.3" y="80">1</text>
<text x="24.2" y="105.5" transform="rotate(-90 24.2 105.5)">88.00</text>
<text x="167.5" y="105.5" transform="rotate(-90 167.5 105.5)">88.00</text>
<text x="7.5" y="112.6">C</text>
<text x="410.7" y="112.6">C</text>
<text x="215.3" y="130.3">63.31</text>
<text x="335.7" y="142.9">1</text>
<text x="345.3" y="179.1">2</text>
<text x="7.5" y="186.9">B</text>
<text x="410.7" y="186.9">B</text>
<text x="247.1" y="195.9">3</text>
<text x="24.2" y="209.1" transform="rotate(-90 24.2 209.1)">189.76</text>
<text x="232.7" y="204">Conjunto Soldado</text>
<text x="254.1" y="227.3">ITEM</text>
<text x="263.9" y="227.4">QTY</text>
<text x="279.3" y="227.3">PART NUMBER</text>
<text x="309.5" y="222.3">PARTS LIST</text>
<text x="336" y="227.4">DESCRIPTION</text>
<text x="257.1" y="232.4">1</text>
<text x="266.1" y="232.4">1</text>
<text x="272.1" y="232.5">CDR-IN-V029-CFCT001</text>
<text x="310.7" y="232.5">Chapa embellecedora Trasera, espesor 2 mm</text>
<text x="257.1" y="237.5">2</text>
<text x="266.1" y="237.5">1</text>
<text x="272.1" y="237.5">CDR-IN-V029-CFIB001</text>
<text x="310.7" y="237.5">Chapa Superior Clausor, espesor 2 mm</text>
<text x="257.1" y="242.6">3</text>
<text x="266.1" y="242.6">1</text>
<text x="272.1" y="242.6">CDR-IN-V029-STK001</text>
<text x="310.7" y="242.6">Soldadura Tubo Clausor</text>
<text x="231" y="251.4">DRAWN</text>
<text x="343.1" y="252.3">SIMUMAK</text>
<text x="7.4" y="261.1">A</text>
<text x="83" y="263.3">233.00</text>
<text x="410.7" y="261.1">A</text>
<text x="230.9" y="264.5">CHECKED</text>
<text x="300.3" y="274.4">DWG NO:</text>
<text x="231.3" y="278.2">APPROVED</text>
<text x="300" y="282.6">REV</text>
<text x="328.5" y="283">SIZE</text>
<text x="370.9" y="285.1">SHEET 10 OF 16</text>
<text x="34.2" y="289.9">6</text>
<text x="104.2" y="289.9">5</text>
<text x="174.2" y="289.9">4</text>
<text x="244.2" y="289.9">3</text>
<text x="314.2" y="289.9">2</text>
<text x="384.2" y="289.9">1</text>
</g>
<g font-size="2.7">
<text x="234.5" y="256.6">Carlos Ruiz Madrigal</text>
<text x="277.2" y="255.3">03/10/2013</text>
<text x="234.1" y="269.7">Raúl Rodríguez G.</text>
<text x="277" y="268.7">13/11/2013</text>
</g>
</svg>
